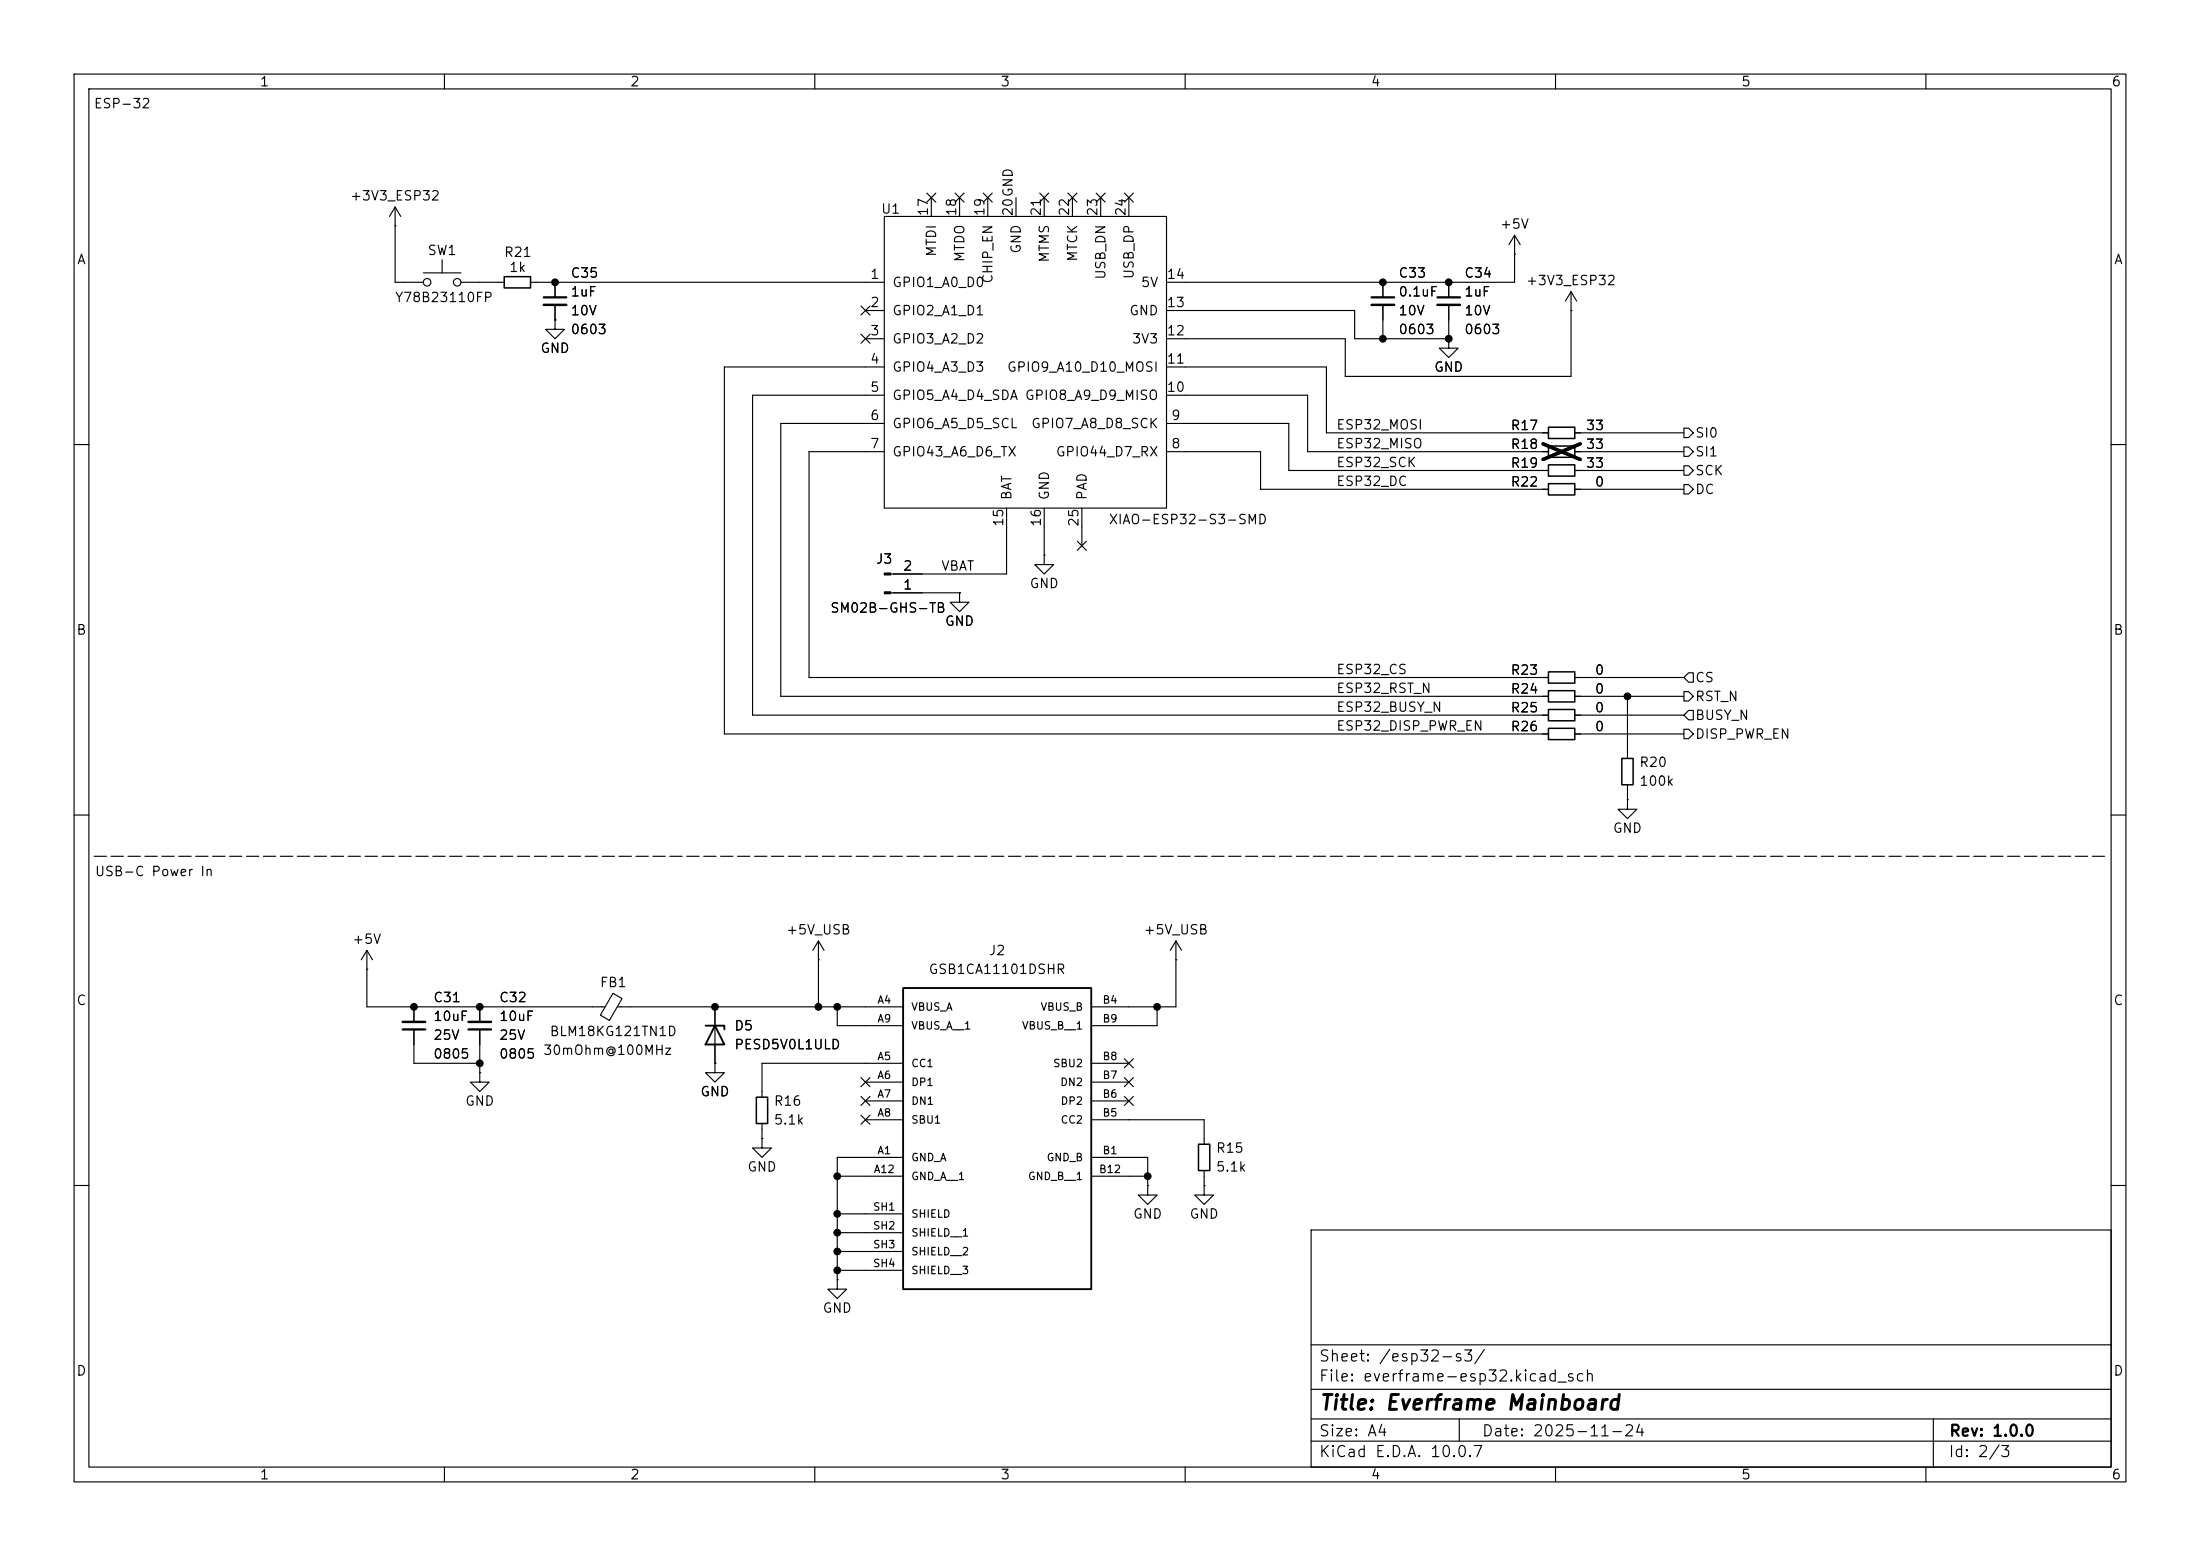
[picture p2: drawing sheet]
<svg xmlns="http://www.w3.org/2000/svg" width="297mm" height="210mm" viewBox="0 0 297 210" stroke-linecap="round" stroke-linejoin="round" font-family="sans-serif">
<g fill="none" stroke="#000" stroke-width=".15">
<path d="M10 10h277v190h-277zM12 12h273v186h-273zM60 10v2M110 10v2M160 10v2M210 10v2M260 10v2M53.3 30.5h.1M53.3 27.9v10.2h3.8M53.3 27.9l-.7 1.3M53.3 27.9l.8 1.3M57.1 36.8h5.1"/>
<path d="M59.7 35.1v1.7M62.2 38.1h5.9M71.6 38.1h47.8M74.9 38.1v2M119.4 29.2h38.1v39.4h-38.1zM125.1 26.1l1.2 1.2M125.7 26.7v2.5M126.3 26.1l-1.2 1.2M128.9 26.1l1.2 1.2M129.5 26.7v2.5M130.1 26.1l-1.2 1.2M132.7 26.1l1.3 1.2"/>
<path d="M133.3 26.7v2.5M134 26.1l-1.3 1.2M137.2 26.7v2.5M140.4 26.1l1.2 1.2M141 26.7v2.5M141.6 26.1l-1.2 1.2M144.2 26.1l1.2 1.2M144.8 26.7v2.5M145.4 26.1l-1.2 1.2M148 26.1l1.2 1.2M148.6 26.7v2.5M149.2 26.1l-1.2 1.2"/>
<path d="M151.8 26.1l1.2 1.2M152.4 26.7v2.5M153 26.1l-1.2 1.2M186.7 38.1v2M195.6 38.1v2M204.5 34.3h.1M204.5 31.8v6.3h-47M204.5 31.8l-.8 1.2M204.5 31.8l.7 1.2M212.1 39.4v11.4h-30.5v-5.1h-24.1M212.1 39.4l-.8 1.2M212.1 39.4l.8 1.2"/>
<path d="M74.9 43.2v1.3h1.3l-1.3 1.2-1.2-1.2h1.2M74.9 43.2h.1M74.9 41.1v2.1M116.2 41.3l1.2 1.2M116.2 45.1l1.2 1.2M116.8 41.9h2.6M116.8 45.7h2.6M117.4 41.3l-1.2 1.2M117.4 45.1l-1.2 1.2M119.4 49.5h-21.6v49.6h111.2M119.4 57.2h-14v36.8h103.6M119.4 53.3h-17.8v43.2h107.4"/>
<path d="M157.5 53.3h19v7.7h32.5M157.5 57.2h16.5v6.3h35M157.5 41.9h25.4v3.8h12.7M157.5 49.5h21.6v8.9h29.9M186.7 41.1v4.6M195.6 45.7v1.3h1.2l-1.2 1.3-1.3-1.3h1.3M195.6 45.7h.1M195.6 41.1v4.6M212.1 41.9h.1M212.6 58.4h14.7M227.3 57.8h.7l.6 .6-.6 .7h-.7zM10 60h2"/>
<path d="M119.4 61h-10.2v30.4h99.8M135.9 68.6v8.9h-15.7M141 74.9v1.3h1.2l-1.2 1.3-1.3-1.3h1.3M141 74.9h.1M141 68.6v6.3M145.4 73.1l1.3 1.2M146 68.6v5.1M146.7 73.1l-1.3 1.2M157.5 61h12.7v5h38.8M212.6 61h14.7M212.6 66h14.7M212.6 63.5h14.7"/>
<path d="M227.3 62.9h.7l.6 .6-.6 .6h-.7zM227.3 60.3h.7l.6 .7-.6 .6h-.7zM227.3 65.4h.7l.6 .6-.6 .7h-.7zM285 60h2M120.2 80h9.3M129.5 80v1.3h1.3l-1.3 1.3-1.2-1.3h1.2M129.5 80h.1M212.6 99.1h14.7M212.6 91.4h14.7M212.6 94h14.7M212.6 96.5h14.7M219.7 94v8.4"/>
<path d="M227.3 98.4h.7l.6 .7-.6 .6h-.7zM227.3 93.3h.7l.6 .7-.6 .6h-.7zM227.3 96.5l.7-.6h.6v1.3h-.6zM228 90.8h.6v1.3h-.6l-.7-.7zM10 110h2M219.7 108v1.2h1.3l-1.3 1.3-1.3-1.3h1.3M219.7 108h.1M219.7 105.9v2.1M285 110h2M49.5 130.8h.1M49.5 128.3l-.7 1.2M49.5 128.3l.8 1.2"/>
<path d="M49.5 128.3v7.6h32.2M55.9 135.9v2M55.9 138.9v4.6h8.9M64.8 135.9v2M64.8 138.9v5.9M82.8 134.1l1.2 .7-1.7 2.9-1.2-.7zM83.3 135.9h38.6M96.5 135.9v7.6M110.5 129.5h.1M110.5 127l-.8 1.3M110.5 127l.8 1.3M110.5 127v8.9"/>
<path d="M113 135.9v2.5h8.9M156.2 135.9v2.5h-8.9M158.7 129.5h.1M158.7 127v8.9h-11.4M158.7 127l-.7 1.3M158.7 127l.8 1.3M64.8 144.8v1.3h1.2l-1.2 1.2-1.3-1.2h1.3M64.8 144.8h.1M96.5 143.5v1.3h1.3l-1.3 1.3-1.3-1.3h1.3M96.5 143.5h.1M102.9 153.7v1.2h1.2l-1.2 1.3-1.3-1.3h1.3M102.9 153.7h.1"/>
<path d="M102.9 151.6v2.1M113 158.8h8.9M116.2 150.5l1.2 1.2M116.2 148l1.2 1.2M116.2 145.4l1.2 1.3M116.8 146.1h5.1M116.8 148.6h5.1M116.8 151.1h5.1M117.4 150.5l-1.2 1.2M117.4 148l-1.2 1.2M117.4 145.4l-1.2 1.3M121.9 143.5h-19v4.6"/>
<path d="M121.9 156.2h-8.9v16.5M147.3 151.1h15.3v3.3M147.3 156.2h7.6v3.8M147.3 143.5h5.1M147.3 146.1h5.1M147.3 148.6h5.1M147.3 158.8h7.6M151.8 148l1.2 1.2M151.8 142.9l1.2 1.2M151.8 145.4l1.2 1.3M153 148l-1.2 1.2M153 142.9l-1.2 1.2"/>
<path d="M153 145.4l-1.2 1.3M162.6 158v2M10 160h2M113 172.7v1.3h1.3l-1.3 1.3-1.2-1.3h1.2M113 172.7h.1M113 163.8h8.9M113 166.4h8.9M113 168.9h8.9M113 171.5h8.9M154.9 160v1.3h1.3l-1.3 1.3-1.2-1.3h1.2M154.9 160h.1M162.6 160v1.3h1.2l-1.2 1.3-1.3-1.3h1.3"/>
<path d="M162.6 160h.1M177 166h108v32h-108zM285 160h2M60 198v2M110 198v2M160 198v2M177 194.5h108M177 191.5h108M177 187.5h108M177 181.5h108M197 191.5v3M210 198v2"/>
<path d="M260 198v2M261 191.5v6.5"/>
<circle cx="57.7" cy="38.1" r=".51"/>
<circle cx="61.7" cy="38.1" r=".51"/>
</g>
<path d="M68.1 37.3h3.5v1.6h-3.5zM209 57.7h3.6v1.5h-3.6zM209 60.2h3.6v1.5h-3.6zM209 65.3h3.6v1.5h-3.6zM209 62.7h3.6v1.6h-3.6zM209 98.3h3.6v1.5h-3.6zM209 90.7h3.6v1.5h-3.6zM209 93.2h3.6v1.5h-3.6zM209 95.8h3.6v1.5h-3.6zM218.9 102.4h1.6v3.5h-1.6zM102.1 148.1h1.5v3.5h-1.5zM161.8 154.4h1.5v3.6h-1.5z" fill="none" stroke="#000" stroke-width=".2"/>
<path d="M208.3 59.9l5 2.1M213.3 59.9l-5 2.1" fill="none" stroke="#000" stroke-width=".46"/>
<path d="M73.4 40.1h3.1M185.2 40.1h3M194.1 40.1h3M54.4 138.9h3M63.2 138.9h3.1" fill="none" stroke="#000" stroke-width=".3"/>
<path d="M73.4 41.1h3.1M185.2 41.1h3M194.1 41.1h3M54.4 137.9h3M63.2 137.9h3.1" fill="none" stroke="#000" stroke-width=".33"/>
<path d="M95.2 138.4h2.6v.5M96.5 138.4l1.3 2.6h-2.6zM121.9 133.4h25.4v40.6h-25.4z" fill="none" stroke="#000" stroke-width=".25"/>
<path d="M119.4 77.3h.8v.3h-.8zM119.4 79.9h.8v.2h-.8z" fill="#000" stroke="#000" stroke-width=".15"/>
<path d="M12.7 115.6h271.8" fill="none" stroke="#000" stroke-width=".15" stroke-dasharray="1.7 .6"/>
<g fill="#000" stroke="#000" stroke-width=".14">
<circle cx="74.9" cy="38.1" r=".46"/>
<circle cx="186.7" cy="38.1" r=".46"/>
<circle cx="195.6" cy="38.1" r=".46"/>
<circle cx="186.7" cy="45.7" r=".46"/>
<circle cx="195.6" cy="45.7" r=".46"/>
<circle cx="219.7" cy="94" r=".46"/>
<circle cx="55.9" cy="135.9" r=".46"/>
<circle cx="64.8" cy="135.9" r=".46"/>
<circle cx="96.5" cy="135.9" r=".46"/>
<circle cx="110.5" cy="135.9" r=".46"/>
<circle cx="113" cy="135.9" r=".46"/>
<circle cx="156.2" cy="135.9" r=".46"/>
<circle cx="64.8" cy="143.5" r=".46"/>
<circle cx="113" cy="158.8" r=".46"/>
<circle cx="154.9" cy="158.8" r=".46"/>
<circle cx="113" cy="168.9" r=".46"/>
<circle cx="113" cy="171.5" r=".46"/>
<circle cx="113" cy="163.8" r=".46"/>
<circle cx="113" cy="166.4" r=".46"/>
</g>
<text font-size="2" x="178" y="190.8">Title: Everframe Mainboard</text>
<g font-size="1.5">
<text x="178" y="184.1">Sheet: /esp32-s3/</text>
<text x="178" y="186.8">File: everframe-esp32.kicad_sch</text>
<text x="178" y="197">KiCad E.D.A. 10.0.7</text>
<text x="178" y="194.2">Size: A4</text>
<text x="200" y="194.2">Date: 2025-11-24</text>
<text x="263" y="197">Id: 2/3</text>
<text x="263" y="194.2">Rev: 1.0.0</text>
</g>
<g font-size="1.3">
<text x="35" y="12">1</text>
<text x="85" y="12">2</text>
<text x="135" y="12">3</text>
<text x="185" y="12">4</text>
<text x="235" y="12">5</text>
<text x="285" y="12">6</text>
<text x="12.6" y="14.9">ESP-32</text>
<text x="47.2" y="27.4">+3V3_ESP32</text>
<text x="118.9" y="29.2">U1</text>
<text x="125.6" y="29.3" transform="rotate(-90 125.6 29.3)">17</text>
<text x="129.4" y="29.3" transform="rotate(-90 129.4 29.3)">18</text>
<text x="133.2" y="29.3" transform="rotate(-90 133.2 29.3)">19</text>
<text x="137" y="29.3" transform="rotate(-90 137 29.3)">20GND</text>
<text x="140.8" y="29.3" transform="rotate(-90 140.8 29.3)">21</text>
<text x="144.6" y="29.3" transform="rotate(-90 144.6 29.3)">22</text>
<text x="148.5" y="29.3" transform="rotate(-90 148.5 29.3)">23</text>
<text x="152.3" y="29.3" transform="rotate(-90 152.3 29.3)">24</text>
<text x="10.3" y="36">A</text>
<text x="57.6" y="34.7">SW1</text>
<text x="68" y="35">R21</text>
<text x="126.7" y="34.7" transform="rotate(-90 126.7 34.7)">MTDI</text>
<text x="130.5" y="35.5" transform="rotate(-90 130.5 35.5)">MTDO</text>
<text x="138.1" y="34.3" transform="rotate(-90 138.1 34.3)">GND</text>
<text x="141.9" y="35.5" transform="rotate(-90 141.9 35.5)">MTMS</text>
<text x="145.7" y="35.4" transform="rotate(-90 145.7 35.4)">MTCK</text>
<text x="202.4" y="31.2">+5V</text>
<text x="285.3" y="36">A</text>
<text x="53.2" y="41.1">Y78B23110FP</text>
<text x="68.6" y="37">1k</text>
<text x="76.9" y="37.8">C35</text>
<text x="76.9" y="40.3">1uF</text>
<text x="117.4" y="38">1</text>
<text x="117.4" y="41.8">2</text>
<text x="120.4" y="39.1">GPIO1_A0_D0</text>
<text x="134.3" y="38.4" transform="rotate(-90 134.3 38.4)">CHIP_EN</text>
<text x="149.6" y="37.8" transform="rotate(-90 149.6 37.8)">USB_DN</text>
<text x="153.4" y="37.8" transform="rotate(-90 153.4 37.8)">USB_DP</text>
<text x="153.9" y="39.1">5V</text>
<text x="157.4" y="41.8">13</text>
<text x="157.4" y="38">14</text>
<text x="188.7" y="37.8">C33</text>
<text x="188.7" y="40.3">0.1uF</text>
<text x="197.6" y="37.8">C34</text>
<text x="197.6" y="40.3">1uF</text>
<text x="205.9" y="38.8">+3V3_ESP32</text>
<text x="72.9" y="48">GND</text>
<text x="76.9" y="42.9">10V</text>
<text x="76.9" y="45.4">0603</text>
<text x="117.4" y="45.6">3</text>
<text x="120.4" y="42.9">GPIO2_A1_D1</text>
<text x="120.4" y="46.7">GPIO3_A2_D2</text>
<text x="152.4" y="42.9">GND</text>
<text x="152.7" y="46.7">3V3</text>
<text x="157.4" y="45.6">12</text>
<text x="188.7" y="42.9">10V</text>
<text x="188.7" y="45.4">0603</text>
<text x="197.6" y="42.9">10V</text>
<text x="197.6" y="45.4">0603</text>
<text x="117.4" y="49.4">4</text>
<text x="117.4" y="53.2">5</text>
<text x="120.4" y="50.5">GPIO4_A3_D3</text>
<text x="135.9" y="50.5">GPIO9_A10_D10_MOSI</text>
<text x="157.4" y="53.2">10</text>
<text x="157.4" y="49.4">11</text>
<text x="193.5" y="50.5">GND</text>
<text x="117.4" y="57">6</text>
<text x="120.4" y="54.3">GPIO5_A4_D4_SDA GPIO8_A9_D9_MISO</text>
<text x="120.4" y="58.1">GPIO6_A5_D5_SCL</text>
<text x="139.1" y="58.1">GPIO7_A8_D8_SCK</text>
<text x="158" y="57">9</text>
<text x="180.3" y="58.3">ESP32_MOSI</text>
<text x="203.8" y="58.4">R17</text>
<text x="214" y="58.4">33</text>
<text x="228.8" y="59.4">SI0</text>
<text x="117.4" y="60.8">7</text>
<text x="120.4" y="61.9">GPIO43_A6_D6_TX</text>
<text x="142.4" y="61.9">GPIO44_D7_RX</text>
<text x="158" y="60.8">8</text>
<text x="180.3" y="65.9">ESP32_DC</text>
<text x="180.3" y="60.8">ESP32_MISO</text>
<text x="180.3" y="63.4">ESP32_SCK</text>
<text x="203.8" y="60.9">R18</text>
<text x="203.8" y="66">R22</text>
<text x="203.8" y="63.4">R19</text>
<text x="214" y="60.9">33</text>
<text x="214" y="63.4">33</text>
<text x="215.2" y="66">0</text>
<text x="228.8" y="64.5">SCK</text>
<text x="228.8" y="61.9">SI1</text>
<text x="135.8" y="71.2" transform="rotate(-90 135.8 71.2)">15</text>
<text x="136.9" y="67.6" transform="rotate(-90 136.9 67.6)">BAT</text>
<text x="140.8" y="71.2" transform="rotate(-90 140.8 71.2)">16</text>
<text x="141.9" y="67.6" transform="rotate(-90 141.9 67.6)">GND</text>
<text x="145.9" y="71.2" transform="rotate(-90 145.9 71.2)">25</text>
<text x="147" y="67.6" transform="rotate(-90 147 67.6)">PAD</text>
<text x="149.6" y="71.1">XIAO-ESP32-S3-SMD</text>
<text x="228.8" y="67">DC</text>
<text x="118.2" y="76.4">J3</text>
<text x="121.8" y="77.3">2</text>
<text x="127" y="77.3">VBAT</text>
<text x="112" y="83">SM02B-GHS-TB</text>
<text x="121.8" y="79.9">1</text>
<text x="138.9" y="79.7">GND</text>
<text x="10.2" y="86">B</text>
<text x="127.5" y="84.8">GND</text>
<text x="285.2" y="86">B</text>
<text x="180.3" y="93.9">ESP32_RST_N</text>
<text x="180.3" y="91.3">ESP32_CS</text>
<text x="203.8" y="91.4">R23</text>
<text x="203.8" y="93.9">R24</text>
<text x="215.2" y="91.4">0</text>
<text x="215.2" y="93.9">0</text>
<text x="228.8" y="92.4">CS</text>
<text x="228.8" y="94.9">RST_N</text>
<text x="180.3" y="98.9">ESP32_DISP_PWR_EN</text>
<text x="180.3" y="96.4">ESP32_BUSY_N</text>
<text x="203.8" y="99">R26</text>
<text x="203.8" y="96.5">R25</text>
<text x="215.2" y="99">0</text>
<text x="215.2" y="96.5">0</text>
<text x="228.8" y="100">DISP_PWR_EN</text>
<text x="228.8" y="97.5">BUSY_N</text>
<text x="221.2" y="103.8">R20</text>
<text x="221.2" y="106.4">100k</text>
<text x="217.6" y="112.7">GND</text>
<text x="12.7" y="118.6">USB-C Power In</text>
<text x="47.5" y="127.7">+5V</text>
<text x="106" y="126.4">+5V_USB</text>
<text x="125.3" y="131.8">GSB1CA11101DSHR</text>
<text x="133.4" y="129.2">J2</text>
<text x="154.3" y="126.4">+5V_USB</text>
<text x="10.2" y="136">C</text>
<text x="58.4" y="135.6">C31</text>
<text x="67.3" y="135.6">C32</text>
<text x="80.9" y="133.6">FB1</text>
<text x="285.2" y="136">C</text>
<text x="58.4" y="138.1">10uF</text>
<text x="58.4" y="140.7">25V</text>
<text x="58.4" y="143.2">0805</text>
<text x="67.3" y="138.1">10uF</text>
<text x="67.3" y="140.7">25V</text>
<text x="67.3" y="143.2">0805</text>
<text x="73.2" y="142.7">30mOhm@100MHz</text>
<text x="74.1" y="140.2">BLM18KG121TN1D</text>
<text x="99" y="139.4">D5</text>
<text x="99" y="141.9">PESD5V0L1ULD</text>
<text x="62.7" y="149.6">GND</text>
<text x="94.5" y="148.3">GND</text>
<text x="104.4" y="149.6">R16</text>
<text x="104.4" y="152.1">5.1k</text>
<text x="164.1" y="155.9">R15</text>
<text x="100.8" y="158.4">GND</text>
<text x="164.1" y="158.4">5.1k</text>
<text x="152.9" y="164.8">GND</text>
<text x="160.5" y="164.8">GND</text>
<text x="111" y="177.5">GND</text>
<text x="10.2" y="186">D</text>
<text x="285.2" y="186">D</text>
<text x="35" y="200">1</text>
<text x="85" y="200">2</text>
<text x="135" y="200">3</text>
<text x="185" y="200">4</text>
<text x="235" y="200">5</text>
<text x="285" y="200">6</text>
</g>
<g font-size="1">
<text x="118.4" y="135.7">A4</text>
<text x="122.9" y="136.7">VBUS_A</text>
<text x="140.4" y="136.7">VBUS_B</text>
<text x="148.8" y="135.7">B4</text>
<text x="118.4" y="143.3">A5</text>
<text x="118.4" y="138.2">A9</text>
<text x="122.9" y="139.2">VBUS_A__1</text>
<text x="137.9" y="139.2">VBUS_B__1</text>
<text x="148.8" y="143.3">B8</text>
<text x="148.8" y="138.2">B9</text>
<text x="118.4" y="145.9">A6</text>
<text x="118.4" y="148.4">A7</text>
<text x="122.9" y="144.3">CC1</text>
<text x="122.9" y="146.8">DP1</text>
<text x="122.9" y="149.4">DN1</text>
<text x="142.1" y="144.3">SBU2</text>
<text x="143.1" y="146.8">DN2</text>
<text x="143.1" y="149.4">DP2</text>
<text x="148.8" y="148.4">B6</text>
<text x="148.8" y="145.9">B7</text>
<text x="118.4" y="150.9">A8</text>
<text x="122.9" y="151.9">SBU1</text>
<text x="143.1" y="151.9">CC2</text>
<text x="148.8" y="150.9">B5</text>
<text x="117.9" y="158.6">A12</text>
<text x="118.4" y="156">A1</text>
<text x="122.9" y="157">GND_A</text>
<text x="122.9" y="159.5">GND_A__1</text>
<text x="138.7" y="159.5">GND_B__1</text>
<text x="141.2" y="157">GND_B</text>
<text x="148.3" y="158.6">B12</text>
<text x="148.8" y="156">B1</text>
<text x="117.8" y="163.6">SH1</text>
<text x="117.8" y="166.2">SH2</text>
<text x="122.9" y="164.6">SHIELD</text>
<text x="122.9" y="167.1">SHIELD__1</text>
<text x="117.8" y="168.7">SH3</text>
<text x="117.8" y="171.3">SH4</text>
<text x="122.9" y="169.7">SHIELD__2</text>
<text x="122.9" y="172.2">SHIELD__3</text>
</g>
</svg>
